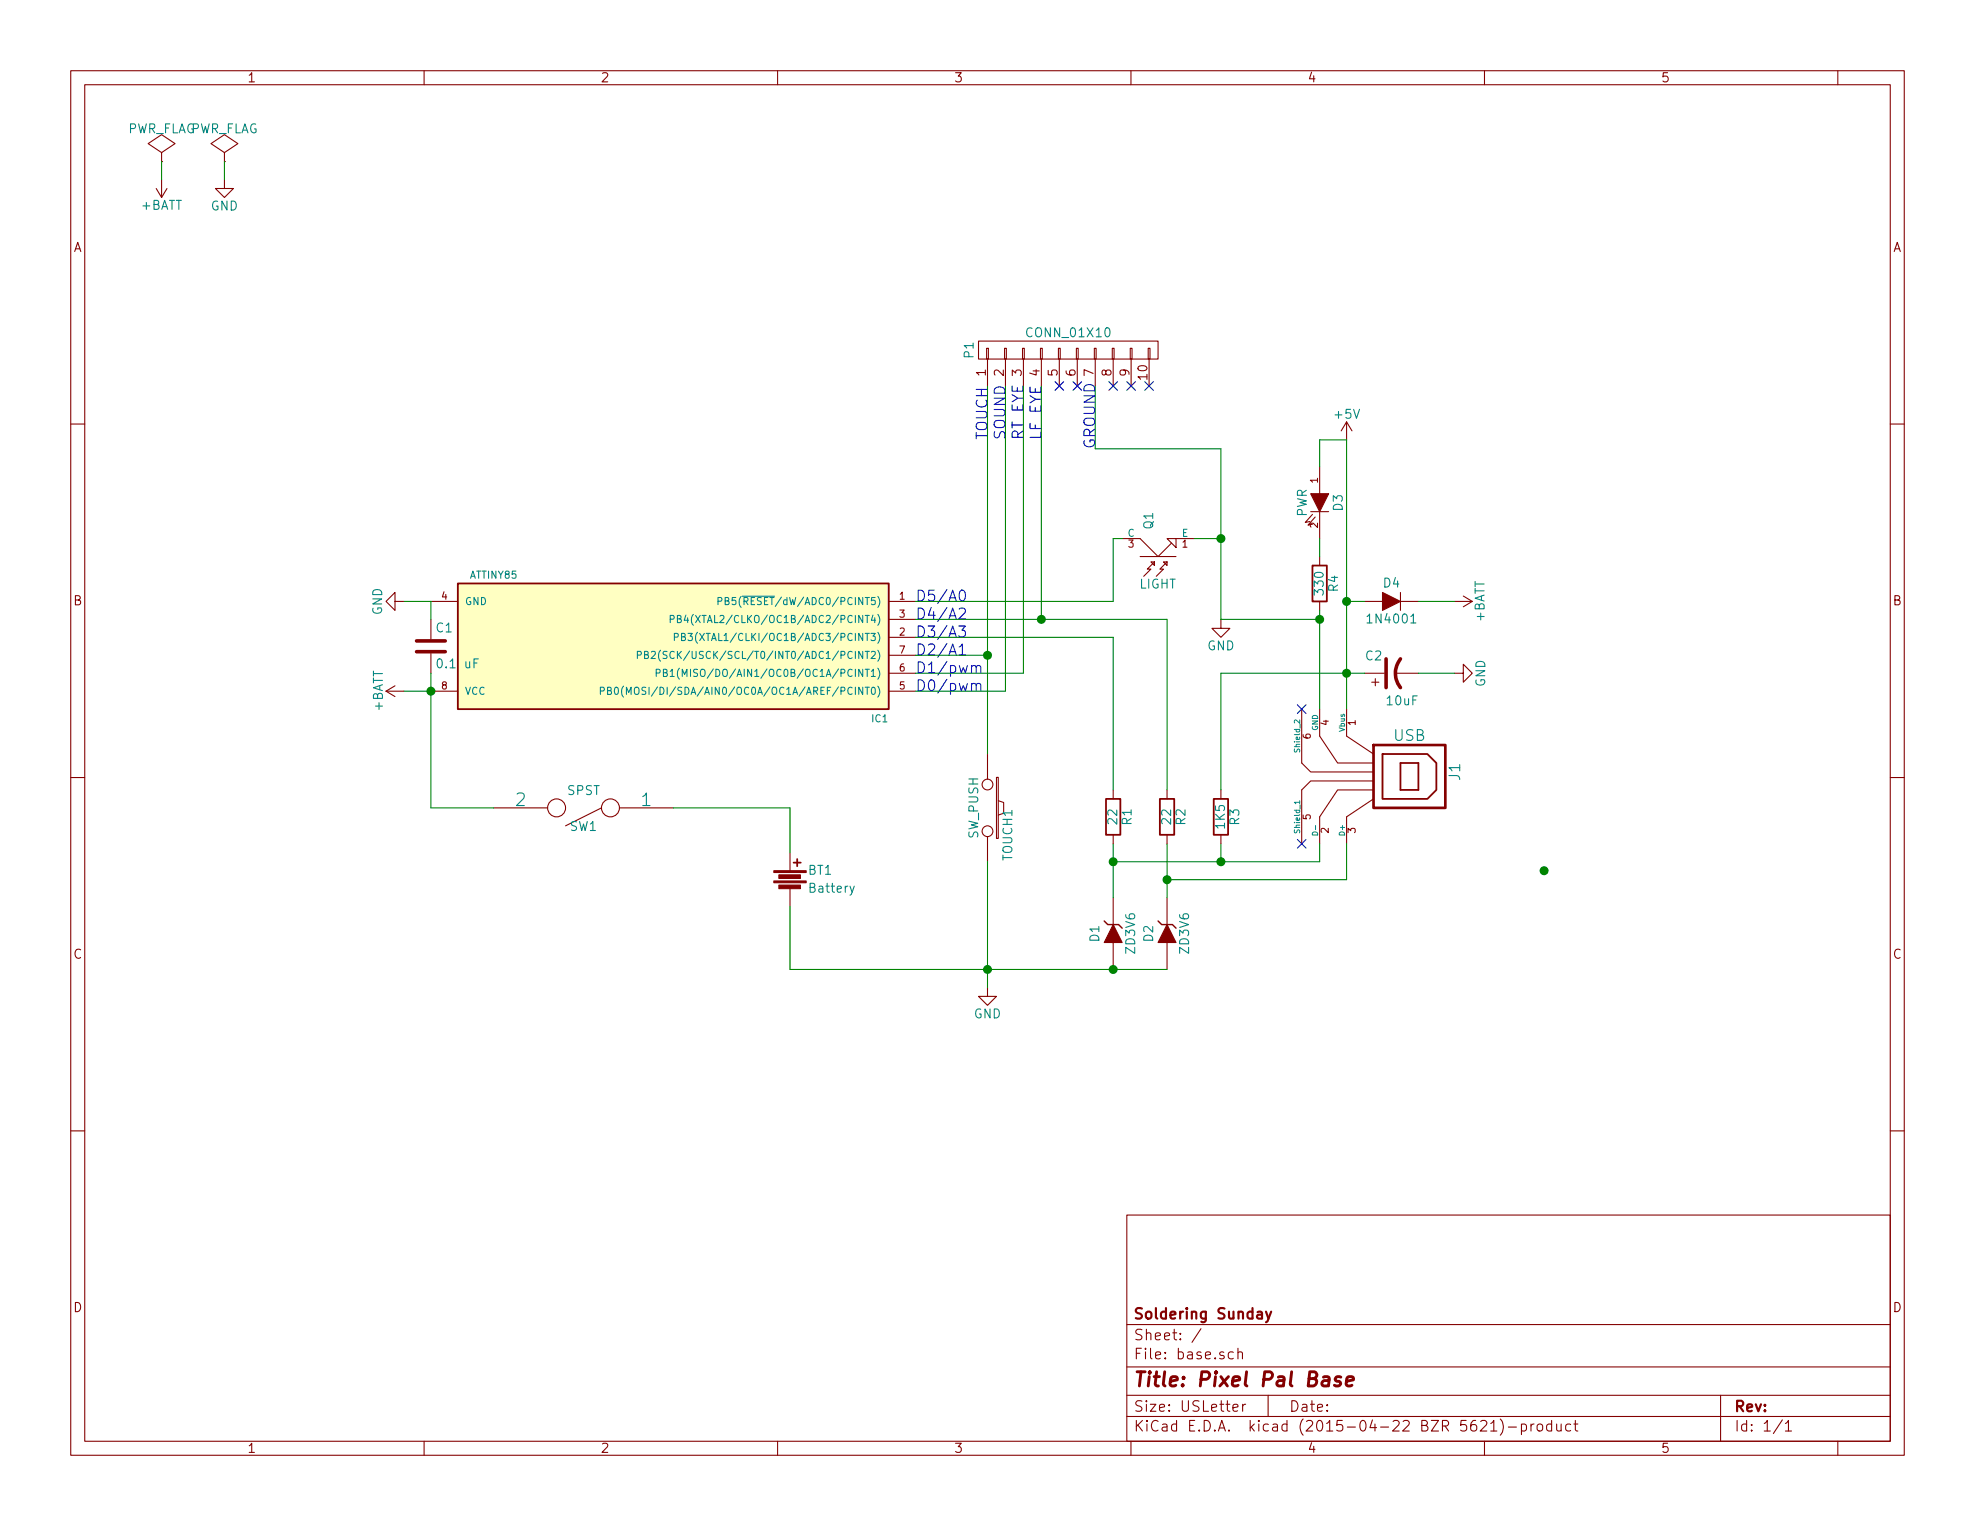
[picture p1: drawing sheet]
<svg xmlns="http://www.w3.org/2000/svg" width="279mm" height="216mm" viewBox="0 0 279 216" stroke-linecap="round" stroke-linejoin="round" font-family="sans-serif">
<g fill="none" stroke="#840000" stroke-width=".15">
<path d="M10 10h259.4v195.9h-259.4zM12 12h255.4v191.9h-255.4zM60 10v2M110 10v2M160 10v2M210 10v2M260 10v2M22.1 26.7l.8 1.2M22.9 22.9h.1M22.9 21.6l1.9-1.3-1.9-1.2-1.9 1.2 1.9 1.3v1.3M22.9 25.4v2.5M23.6 26.7l-.7 1.2"/>
<path d="M31.7 22.9h.1M31.7 21.6l2-1.3-2-1.2-1.9 1.2 1.9 1.3v1.3M31.7 25.4v1.3h1.3l-1.3 1.2-1.2-1.2h1.2M10 60h2M138.4 48.3h25.4v2.5h-25.4zM139.6 49.3h.2v1.5h-.2zM139.7 50.8v3.8M142.1 49.3h.3v1.5h-.3zM142.2 50.8v3.8M144.7 49.3h.2v1.5h-.2zM144.8 50.8v3.8M147.2 49.3h.2v1.5h-.2z"/>
<path d="M147.3 50.8v3.8M149.7 49.3h.3v1.5h-.3zM149.9 50.8v3.8M152.3 49.3h.2v1.5h-.2zM152.4 50.8v3.8M154.8 49.3h.3v1.5h-.3zM154.9 50.8v3.8M157.4 49.3h.2v1.5h-.2zM157.5 50.8v3.8M159.9 49.3h.2v1.5h-.2zM160 50.8v3.8M162.4 49.3h.3v1.5h-.3z"/>
<path d="M162.6 50.8v3.8M190.5 59.7v2.5M190.5 59.7l-.8 1.3M190.5 59.7l.8 1.3M267.4 60h2M158.7 76.2h2.6l2.5 2.5 1.9-1.9M161.3 78.7h5.1M162.8 79.5h.5v.5zM163.3 79.5l-1 1h.5l-1 1M164.6 79.5h.5v.5zM165.1 76.2h1.3v1.3zM165.1 79.5l-1 1h.5l-1 1"/>
<path d="M166.4 76.2h2.5M185.4 72.4h2.6M185.7 72.8l-1 1.1 .6-.1M186.1 73.2l-1.1 1.1 .7-.1M186.7 66v3.9M186.7 72.4v3.8M186.7 78.7v1.3M54.6 97.8h2.5M54.6 97.8l1.3 .8M55.9 85.1v-1.3l-1.3 1.3 1.3 1.3v-1.3h1.2M55.9 97l-1.3 .8M61 85.1h3.8"/>
<path d="M61 97.8h3.8M61 87.6v2.8M61 92.5v2.8M125.7 85.1h3.8M125.7 90.2h3.8M125.7 87.6h3.8M125.7 97.8h3.8M125.7 95.3h3.8M125.7 92.7h3.8M172.7 87.6v1.3h1.3l-1.3 1.3-1.3-1.3h1.3M186.7 85.1v1.3M193 85.1h2.6"/>
<path d="M193 95.3h2.8M194.1 96.5h1M194.6 96v1M197.4 95.3h3.3M198.1 85.1h2.6M198.1 83.8v2.6M205.7 95.3h1.3v-1.3l1.3 1.3-1.3 1.2v-1.2M205.7 85.1h2.6M207 84.3l1.3 .8M208.3 85.1l-1.3 .8M10 110h2M69.8 114.3h7.7"/>
<path d="M85.1 114.3l-5.1 2.5M87.6 114.3h7.6M139.7 106.7v3.5M139.7 118.4v3.5M141 110h.2v8.6h-.2zM141.2 113.3l.8 .2v1.6l-.8 .2M157.5 111.8v1.2M157.5 118.1v1.3M165.1 111.8v1.2M165.1 118.1v1.3M172.7 111.8v1.2M172.7 118.1v1.3"/>
<path d="M184.1 100.3v7.7l1.3 1.2h8.9M186.7 100.3v3.8l2.5 3.9h5.1M190.5 100.3v3.8l3.8 2.6M194.3 113l-3.8 2.6v3.8M194.3 110.5h-8.9l-1.3 1.3v7.6M194.3 111.8h-5.1l-2.5 3.8v3.8M200.7 108h.1M267.4 110h2M111.8 120.7v2.5M111.8 125.7v2.6M139.7 139.7v1.3h1.3l-1.3 1.2-1.3-1.2h1.3M157.5 127v3.8"/>
<path d="M157.5 133.4v3.8M165.1 127v3.8M165.1 133.4v3.8M10 160h2M267.4 160h2M159.4 171.9h108v32h-108zM159.4 197.4h108M159.4 193.4h108M159.4 187.4h108M169.9 188l-1.3 1.9M174.4 199.2l.7-.2v-.2l-.4-.1-.3 .2 .1 .7 .2 .1 .4-.1M174.5 191.3h-.5l-.2 .2v.6l.2 .2 .5-.1"/>
<path d="M175.1 191.4a.38 .38 0 0 1 .7 .1v.8M175.1 190.8v1.5M175.8 198.7v1M176.2 198.7l-.3 .1-.1 .2M179.4 197.4v3M243.4 197.4v6.5M60 203.9v2M110 203.9v2M159.4 200.4h108M160 203.9v2M209.5 201.1l.2-.1h.5a.37 .37 0 0 1 .1 .6l-.9 .9h.9M210 203.9v2"/>
<path d="M210.9 201.4l.4-.4v1.5M210.9 202.5h.9M212.2 200.8a1.71 1.71 0 0 1 0 2.2M213.4 201.9h1.1M215.2 201.5a.48 .48 0 0 1 .7 .1l.1 .2-.1 .5a.48 .48 0 0 1-.7 .1M215.2 201.5v1.5M216.6 201.5v1M217 201.5h-.3l-.1 .3M217.5 201.6a.41 .41 0 0 1 .7 .2v.4a.41 .41 0 0 1-.4 .3 .41 .41 0 0 1-.4-.3zM219.5 201.5h-.4l-.3 .3 .1 .5 .2 .2 .4-.1M219.5 201v1.5M220.2 201.5l.1 .9a.4 .4 0 0 0 .6-.1"/>
<path d="M220.9 201.5v1M222.2 201.5h-.4l-.3 .3 .1 .5 .2 .2 .4-.1M222.7 201.5h.5M222.9 201v1.3l.2 .2h.1M252.1 200.9l-1.2 1.9M252.6 201.4l.4-.4v1.5M252.6 202.5h.8M260 203.9v2"/>
<circle cx="78.7" cy="114.3" r="1.27"/>
<circle cx="86.4" cy="114.3" r="1.27"/>
<circle cx="139.7" cy="117.6" r=".76"/>
<circle cx="139.7" cy="111" r=".76"/>
</g>
<path d="M187.2 194.8h.2h.6l.1 .2-.2 1.1M188 195.2l-.7 .1a.4 .4 0 0 0-.3 .4 .4 .4 0 0 0 .2 .4l.7-.1M189.7 194.8h-.5h-.2l-.1 .3 .2 .3 .5 .1 .1 .3-.2 .2-.1 .1-.6-.1M190.5 195.4l1-.2-.1-.4h-.6l-.3 .2-.1 .8 .1 .2 .2 .1 .6-.1" fill="none" stroke="#840000" stroke-width=".41"/>
<path d="M179.1 185.6l.4 1M179.8 185.6l-.5 1.3-.2 .2" fill="none" stroke="#840000" stroke-width=".3"/>
<path d="M64.8 82.6h60.9v17.7h-60.9z" fill="#ffffc2" stroke="#ffffc2" stroke-width=".25"/>
<path d="M64.8 82.6h60.9v17.7h-60.9zM185.7 80h2v5.1h-2zM156.5 113h2v5.1h-2zM164.1 113h2v5.1h-2zM171.7 113h2v5.1h-2zM195.6 106.7h6.3l1.3 1.3v3.8l-1.3 1.2h-6.3zM198.1 108h2.6zM198.1 108v3.8zM198.1 111.8h2.6zM200.7 108v3.8zM112.3 122h1M112.8 121.5v1.1" fill="none" stroke="#840000" stroke-width=".25"/>
<g fill="none" stroke="#008484" stroke-width=".15">
<path d="M84.9 97.8l.5-.1 .1-.1-.1-.3-.5-.1v1M86 97.7h.4v-.4l-.4-.1v1h.3l.2-.3-.2-.2M87 97.3l.2-.1a.59 .59 0 0 1-.1 1l-.1-.1-.1-.2zM88.2 97.1a1.2 1.2 0 0 0 0 1.5M88.6 98.2v-1l.4 .8 .3-.8v1M89.9 97.3h.4a.67 .67 0 0 1-.1 .9h-.3a.78 .78 0 0 1 0-.9zM90.2 92.7l.5-.1v-.1v-.3h-.5v1M91.2 92.6h.4l.1-.3-.5-.1v1h.4l.1-.4-.2-.2M92.2 92.3l.3-.1 .2 .1v.2l-.6 .7h.6M92.8 95.2h.5l.1-.2-.1-.3h-.5v1M93.4 92a1.2 1.2 0 0 0 0 1.5M93.9 95.2l.4-.1v-.3l-.4-.1v1h.3l.2-.3-.2-.2"/>
<path d="M94.4 92.2h-.4l-.2 .2 .1 .2 .4 .2v.3l-.1 .1-.4-.1M94.8 87.6h.5l.1-.2-.1-.3h-.5v1M94.8 95l.3-.3v1M94.8 95.7h.6M95.4 92.3a.4 .4 0 0 0-.5-.1 .4 .4 0 0 0-.1 .5 .37 .37 0 0 0 .2 .4 .37 .37 0 0 0 .4 0M95.4 90.1h.5l.1-.2-.1-.2-.5-.1v1M95.8 87.6l.5-.1v-.3l-.5-.1v1h.4l.2-.3-.2-.2M96.1 94.5a1.2 1.2 0 0 0 0 1.6M96.4 90.1l.5-.1v-.3l-.5-.1v1h.4l.2-.3-.3-.2M96.5 95.7v-1l.4 .7 .3-.7v1M97 87l-.2 .8h.6M97.3 87.4v.7"/>
<path d="M97.3 89.6h.6l-.3 .4 .3 .1v.4l-.1 .1-.5-.1M98.7 89.5a1.2 1.2 0 0 0 0 1.5M101.6 85.1l.5-.1v-.1v-.3l-.5-.1v1M102.6 85h.4l.1-.4-.5-.1v1h.4l.1-.3-.2-.2M104.1 84.5h-.5v.5l.1-.1 .3 .1 .1 .4-.2 .1-.3-.1M105 84.4h4.6M199.6 88.1h.7M120.9 125.4l-.5 1.1-.2 .1"/>
</g>
<path d="M194.3 105.4h10.2v8.9h-10.2z" fill="none" stroke="#840000" stroke-width=".38"/>
<path d="M183.9 101.9v.4l-.6-.4h-.2l.1 .4M183.9 113.3v.4" fill="none" stroke="#008484" stroke-width=".14"/>
<path d="M58.9 92.2h4.1M58.9 90.7h4.1M196.1 93.2v4.1M198.1 93.2a3.3 3.3 0 0 0 0 4.1" fill="none" stroke="#840000" stroke-width=".51"/>
<g fill="#840000" stroke="#840000" stroke-width=".15">
<path d="M195.6 83.8l2.5 1.3-2.5 1.3z"/>
<path d="M185.4 69.9h2.6l-1.3 2.5z"/>
<path d="M165.1 130.8l1.3 2.6h-2.6z"/>
<path d="M157.5 130.8l1.2 2.6h-2.5z"/>
<path d="M109.5 124.6h4.5v.3h-4.5z"/>
<path d="M109.5 123.2h4.5v.2h-4.5z"/>
<path d="M110.2 125.2h3v.5h-3z"/>
<path d="M110.2 123.8h3v.5h-3z"/>
</g>
<g fill="none" stroke="#000084" stroke-width=".15">
<path d="M149.3 54l1.2 1.2M150.5 54l-1.2 1.2M151.8 54l1.2 1.2M153 54l-1.2 1.2M156.9 54l1.2 1.2M158.1 54l-1.2 1.2M159.4 54l1.2 1.2M160.6 54l-1.2 1.2M162 54l1.2 1.2M163.2 54l-1.2 1.2M183.5 99.7l1.3 1.2M184.8 99.7l-1.3 1.2"/>
<path d="M183.5 118.8l1.3 1.2M184.8 118.8l-1.3 1.2"/>
</g>
<path d="M156.2 130.3l.5 .5h1.5l.5 .5M163.8 130.3l.5 .5h1.6l.5 .5" fill="none" stroke="#840000" stroke-width=".2"/>
<path d="M135.6 88.6h1l-.5 .6a.44 .44 0 0 1 .5 .2v.4l-.2 .2-.6 .1-.2-.2M135.7 86.2l.2-.2h.4l.2 .2 .1 .3-.1 .2-.9 .9h1M135.7 91.5l.4-.4v1.5M135.7 92.6h.9M135.8 83.6a.36 .36 0 0 1 .4-.1 .36 .36 0 0 1 .3 .3 .77 .77 0 0 1-.4 1.2 .89 .89 0 0 1-.3-1.4zM137.4 94.3a.38 .38 0 0 1 .7 .1v.8M137.4 96.9a.38 .38 0 0 1 .7 0v.8M138.1 94.4a.35 .35 0 0 1 .3-.3 .35 .35 0 0 1 .4 .3v.8M138.1 96.9a.35 .35 0 0 1 .3-.2 .35 .35 0 0 1 .4 .2v.8" fill="none" stroke="#0000c2" stroke-width=".15"/>
<g fill="none" stroke="#008400" stroke-width=".15">
<path d="M22.9 22.9v2.5M31.7 22.9v2.5M139.7 54.6v52.1M142.2 54.6v43.2h-12.7M144.8 54.6v40.7h-15.3M147.3 54.6v33M154.9 54.6v8.9h17.8v24.1h14M158.7 76.2h-1.2v8.9h-28M168.9 76.2h3.8M186.7 66v-3.8h3.8v38.1M186.7 76.2v2.5M57.1 85.1h3.9v2.5"/>
<path d="M57.1 97.8h3.9M61 95.3v19h8.8M129.5 90.2h28v21.6M129.5 87.6h35.6v24.2M129.5 92.7h10.2M186.7 86.4v13.9M190.5 85.1h2.5M193 95.3h-20.3v16.5M200.7 95.3h5M200.7 85.1h5M95.2 114.3h16.6v6.4M157.5 119.4v7.6"/>
<path d="M165.1 119.4v7.6M172.7 119.4v2.5M186.7 119.4v2.5h-29.2M190.5 119.4v5.1h-25.4M111.8 128.3v8.9h53.3M139.7 121.9v17.8"/>
</g>
<g fill="#008400" stroke="#008400" stroke-width=".25">
<circle cx="190.5" cy="95.3" r=".51"/>
<circle cx="190.5" cy="85.1" r=".51"/>
<circle cx="157.5" cy="121.9" r=".51"/>
<circle cx="165.1" cy="124.5" r=".51"/>
<circle cx="172.7" cy="121.9" r=".51"/>
<circle cx="157.5" cy="137.2" r=".51"/>
<circle cx="139.7" cy="92.7" r=".51"/>
<circle cx="147.3" cy="87.6" r=".51"/>
<circle cx="61" cy="97.8" r=".51"/>
<circle cx="139.7" cy="137.2" r=".51"/>
<circle cx="186.7" cy="87.6" r=".51"/>
<circle cx="172.7" cy="76.2" r=".51"/>
<circle cx="218.4" cy="123.2" r=".51"/>
</g>
<text font-size="2.8" fill="#840000" x="160.4" y="196.2">Title: Pixel Pal Base</text>
<g font-size="2.5" fill="#008484">
<text x="73" y="114">2</text>
<text x="90.8" y="114">1</text>
</g>
<g font-size="2.1" fill="#0000c2">
<text x="139.7" y="62.2" transform="rotate(-90 139.7 62.2)">TOUCH</text>
<text x="142.2" y="62.2" transform="rotate(-90 142.2 62.2)">SOUND</text>
<text x="144.8" y="62.2" transform="rotate(-90 144.8 62.2)">RT EYE</text>
<text x="147.3" y="62.2" transform="rotate(-90 147.3 62.2)">LF EYE</text>
<text x="154.9" y="63.5" transform="rotate(-90 154.9 63.5)">GROUND</text>
<text x="129.5" y="85.1">D5/A0</text>
<text x="129.5" y="87.6">D4/A2</text>
<text x="129.5" y="90.2">D3/A3</text>
<text x="129.5" y="92.7">D2/A1</text>
<text x="129.5" y="95.2">D1/pwm</text>
<text x="129.5" y="97.8">D0/pwm</text>
</g>
<g font-size="2.1" fill="#008484">
<text x="197.2" y="104.8">USB</text>
<text x="206.6" y="110.4" transform="rotate(-90 206.6 110.4)">J1</text>
</g>
<g font-size="2.1" fill="#840000">
<text x="160.4" y="189.6">Sheet: /</text>
<text x="160.4" y="186.6">Soldering Sunday</text>
<text x="160.4" y="192.3">File: base.sch</text>
<text x="160.4" y="202.5">KiCad E.D.A. kicad (2015-04-22 BZR 5621)-product</text>
<text x="160.4" y="199.7">Size: USLetter</text>
<text x="182.4" y="199.7">Date:</text>
<text x="245.4" y="199.7">Rev:</text>
<text x="245.4" y="202.5">Id: 1/1</text>
</g>
<g font-size="1.8" fill="#840000">
<text x="35" y="11.6">1</text>
<text x="85" y="11.6">2</text>
<text x="135" y="11.6">3</text>
<text x="185" y="11.6">4</text>
<text x="235" y="11.6">5</text>
<text x="10.4" y="35.6">A</text>
<text x="267.8" y="35.6">A</text>
<text x="139.4" y="53.2" transform="rotate(-90 139.4 53.2)">1</text>
<text x="142" y="53.2" transform="rotate(-90 142 53.2)">2</text>
<text x="144.5" y="53.2" transform="rotate(-90 144.5 53.2)">3</text>
<text x="147.1" y="53.2" transform="rotate(-90 147.1 53.2)">4</text>
<text x="149.6" y="53.2" transform="rotate(-90 149.6 53.2)">5</text>
<text x="152.1" y="53.2" transform="rotate(-90 152.1 53.2)">6</text>
<text x="154.7" y="53.2" transform="rotate(-90 154.7 53.2)">7</text>
<text x="157.2" y="53.2" transform="rotate(-90 157.2 53.2)">8</text>
<text x="159.8" y="53.2" transform="rotate(-90 159.8 53.2)">9</text>
<text x="162.3" y="53.7" transform="rotate(-90 162.3 53.7)">10</text>
<text x="10.4" y="85.6">B</text>
<text x="267.8" y="85.6">B</text>
<text x="10.4" y="135.6">C</text>
<text x="267.8" y="135.6">C</text>
<text x="10.4" y="185.6">D</text>
<text x="267.8" y="185.6">D</text>
<text x="35" y="205.5">1</text>
<text x="85" y="205.5">2</text>
<text x="135" y="205.5">3</text>
<text x="185" y="205.5">4</text>
<text x="235" y="205.5">5</text>
</g>
<g font-size="1.8" fill="#008484">
<text x="17.9" y="18.8">PWR_FLAG</text>
<text x="26.8" y="18.8">PWR_FLAG</text>
<text x="20" y="29.7">+BATT</text>
<text x="29.8" y="29.8">GND</text>
<text x="145.5" y="47.7">CONN_01X10</text>
<text x="137.7" y="50.6" transform="rotate(-90 137.7 50.6)">P1</text>
<text x="188.9" y="59.2">+5V</text>
<text x="163.1" y="74.8" transform="rotate(-90 163.1 74.8)">Q1</text>
<text x="184.9" y="73.2" transform="rotate(-90 184.9 73.2)">PWR</text>
<text x="189.9" y="72.2" transform="rotate(-90 189.9 72.2)">D3</text>
<text x="161.1" y="83.3">LIGHT</text>
<text x="189.3" y="83.7" transform="rotate(-90 189.3 83.7)">R4</text>
<text x="195.7" y="83.1">D4</text>
<text x="54.1" y="87" transform="rotate(-90 54.1 87)">GND</text>
<text x="61.7" y="89.5">C1</text>
<text x="187.2" y="84" transform="rotate(-90 187.2 84)">330</text>
<text x="193.8" y="88.2">1N4001</text>
<text x="210" y="88" transform="rotate(-90 210 88)">+BATT</text>
<text x="62.2" y="94.5">0.1 uF</text>
<text x="170.8" y="92">GND</text>
<text x="193.2" y="93.4">C2</text>
<text x="54.2" y="100.6" transform="rotate(-90 54.2 100.6)">+BATT</text>
<text x="196.3" y="99.8">10uF</text>
<text x="210.1" y="97.2" transform="rotate(-90 210.1 97.2)">GND</text>
<text x="80.2" y="112.5">SPST</text>
<text x="80.6" y="117.6">SW1</text>
<text x="138.4" y="118.7" transform="rotate(-90 138.4 118.7)">SW_PUSH</text>
<text x="158" y="116.5" transform="rotate(-90 158 116.5)">22</text>
<text x="160.1" y="116.7" transform="rotate(-90 160.1 116.7)">R1</text>
<text x="165.7" y="116.5" transform="rotate(-90 165.7 116.5)">22</text>
<text x="167.7" y="116.7" transform="rotate(-90 167.7 116.7)">R2</text>
<text x="173.3" y="117.2" transform="rotate(-90 173.3 117.2)">1K5</text>
<text x="175.3" y="116.7" transform="rotate(-90 175.3 116.7)">R3</text>
<text x="114.4" y="123.7">BT1</text>
<text x="143.2" y="121.7" transform="rotate(-90 143.2 121.7)">TOUCH1</text>
<text x="114.6" y="126.3">Battery</text>
<text x="155.5" y="133.2" transform="rotate(-90 155.5 133.2)">D1</text>
<text x="160.6" y="134.8" transform="rotate(-90 160.6 134.8)">ZD3V6</text>
<text x="163.1" y="133.2" transform="rotate(-90 163.1 133.2)">D2</text>
<text x="168.2" y="134.8" transform="rotate(-90 168.2 134.8)">ZD3V6</text>
<text x="137.7" y="144.1">GND</text>
</g>
<g font-size="1.4" fill="#840000">
<text x="186.4" y="68.3" transform="rotate(-90 186.4 68.3)">1</text>
<text x="159.6" y="77.5">3</text>
<text x="167.3" y="77.5">1</text>
<text x="186.4" y="74.7" transform="rotate(-90 186.4 74.7)">2</text>
<text x="62.5" y="84.8">4</text>
<text x="127.3" y="84.8">1</text>
<text x="127.3" y="89.9">2</text>
<text x="127.3" y="87.4">3</text>
<text x="127.3" y="95">6</text>
<text x="127.3" y="92.5">7</text>
<text x="62.5" y="97.5">8</text>
<text x="127.3" y="97.5">5</text>
<text x="185.4" y="104.5" transform="rotate(-90 185.4 104.5)">6</text>
<text x="188" y="102.6" transform="rotate(-90 188 102.6)">4</text>
<text x="191.8" y="102.6" transform="rotate(-90 191.8 102.6)">1</text>
<text x="185.4" y="116" transform="rotate(-90 185.4 116)">5</text>
<text x="188" y="117.9" transform="rotate(-90 188 117.9)">2</text>
<text x="191.8" y="117.9" transform="rotate(-90 191.8 117.9)">3</text>
</g>
<g font-size="1.4" fill="#008484">
<text x="159.5" y="75.9">C</text>
<text x="167.2" y="75.9">E</text>
<text x="66.5" y="81.9">ATTINY85</text>
<text x="65.8" y="85.6">GND</text>
<text x="98.1" y="88.1">PB4(XTAL2/CLKO/OC1B/ADC2/PCINT4)</text>
<text x="104" y="85.6">PB5(RESET/dW/ADC0/PCINT5)</text>
<text x="95.2" y="93.2">PB2(SCK/USCK/SCL/T0/INT0/ADC1/PCINT2)</text>
<text x="97.2" y="95.8">PB1(MISO/DO/AIN1/OC0B/OC1A/PCINT1)</text>
<text x="98.9" y="90.7">PB3(XTAL1/CLKI/OC1B/ADC3/PCINT3)</text>
<text x="65.8" y="98.3">VCC</text>
<text x="90.3" y="98.3">PB0(MOSI/DI/SDA/AIN0/OC0A/OC1A/AREF/PCINT0)</text>
<text x="123.3" y="102.2">IC1</text>
</g>
<g font-size="1.1" fill="#008484">
<text x="183.9" y="106.3" transform="rotate(-90 183.9 106.3)">Shield_2</text>
<text x="186.4" y="103.4" transform="rotate(-90 186.4 103.4)">GND</text>
<text x="190.2" y="103.5" transform="rotate(-90 190.2 103.5)">Vbus</text>
<text x="183.9" y="117.8" transform="rotate(-90 183.9 117.8)">Shield_1</text>
<text x="186.4" y="118" transform="rotate(-90 186.4 118)">D-</text>
<text x="190.2" y="118.2" transform="rotate(-90 190.2 118.2)">D+</text>
</g>
</svg>
